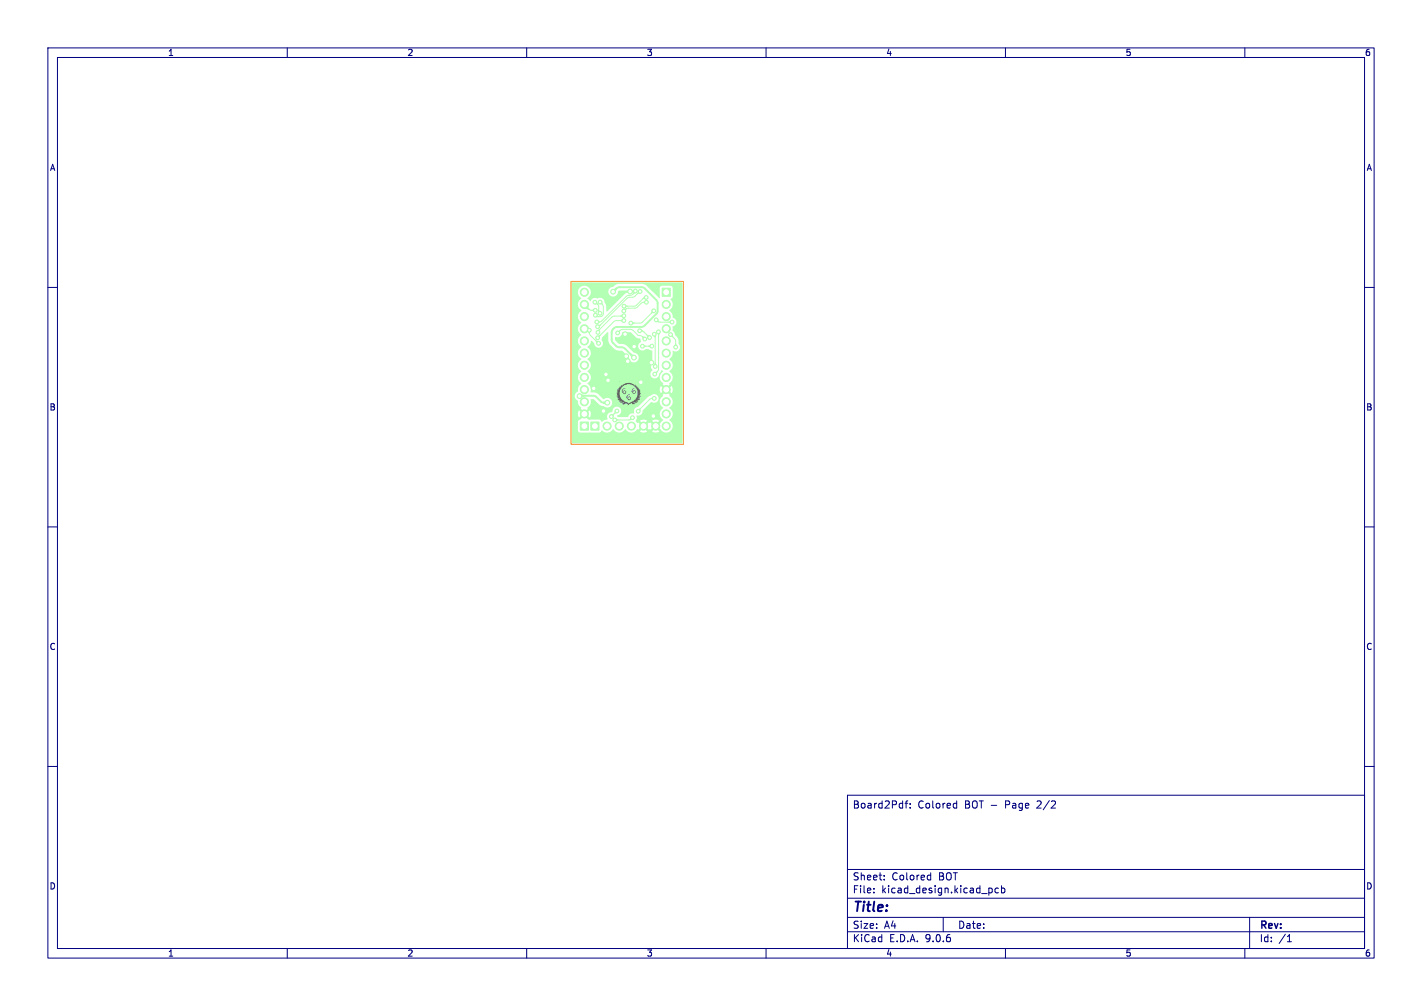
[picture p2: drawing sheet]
<svg xmlns="http://www.w3.org/2000/svg" width="297mm" height="210mm" viewBox="0 0 297 210" stroke-linecap="round" stroke-linejoin="round" font-family="sans-serif">
<g fill="#b3ffb3" stroke="#b3ffb3" stroke-width=".21">
<path d="M123.4 88.1h1.7v1.7h-1.7z"/>
<path d="M121.2 88.1h1.7v1.7h-1.7z"/>
<path d="M138.3 60.2h1.7v1.7h-1.7z"/>
<circle cx="126.8" cy="88.9" r=".85"/>
<circle cx="129.3" cy="88.9" r=".85"/>
<circle cx="131.9" cy="88.9" r=".85"/>
<circle cx="134.4" cy="88.9" r=".85"/>
<circle cx="137" cy="88.9" r=".85"/>
<circle cx="122.1" cy="86.4" r=".85"/>
<circle cx="122.1" cy="83.9" r=".85"/>
<circle cx="122.1" cy="81.3" r=".85"/>
<circle cx="122.1" cy="78.8" r=".85"/>
<circle cx="122.1" cy="76.2" r=".85"/>
<circle cx="122.1" cy="73.7" r=".85"/>
<circle cx="122.1" cy="71.2" r=".85"/>
<circle cx="122.1" cy="68.6" r=".85"/>
<circle cx="122.1" cy="66.1" r=".85"/>
<circle cx="122.1" cy="63.5" r=".85"/>
<circle cx="122.1" cy="61" r=".85"/>
<circle cx="139.2" cy="63.5" r=".85"/>
<circle cx="139.2" cy="66.1" r=".85"/>
<circle cx="139.2" cy="68.6" r=".85"/>
<circle cx="139.2" cy="71.2" r=".85"/>
<circle cx="139.2" cy="73.7" r=".85"/>
<circle cx="139.2" cy="76.2" r=".85"/>
<circle cx="139.2" cy="78.8" r=".85"/>
<circle cx="139.2" cy="81.3" r=".85"/>
<circle cx="139.2" cy="83.9" r=".85"/>
<circle cx="139.2" cy="86.4" r=".85"/>
<circle cx="139.2" cy="88.9" r=".85"/>
<circle cx="126.6" cy="78.2" r=".5"/>
<circle cx="131.1" cy="75.4" r=".5"/>
<circle cx="131.6" cy="60.8" r=".5"/>
<circle cx="124" cy="81.1" r=".5"/>
<circle cx="127" cy="79.4" r=".5"/>
<circle cx="136" cy="75.7" r=".5"/>
<circle cx="133.9" cy="79.8" r=".5"/>
<circle cx="132.5" cy="72.4" r=".5"/>
<circle cx="126.1" cy="85.8" r=".5"/>
<circle cx="130.6" cy="69.8" r=".5"/>
<circle cx="130.8" cy="74.4" r=".5"/>
<circle cx="136.5" cy="86.9" r=".5"/>
<circle cx="132.4" cy="74.6" r=".5"/>
<circle cx="128.1" cy="60.9" r=".5"/>
<circle cx="126.9" cy="84.1" r=".5"/>
<circle cx="121" cy="82.7" r=".5"/>
<circle cx="140.1" cy="69.9" r=".4"/>
<circle cx="141.1" cy="72.5" r=".4"/>
<circle cx="135" cy="62.1" r=".4"/>
<circle cx="130.3" cy="63.9" r=".4"/>
<circle cx="136.9" cy="76.5" r=".4"/>
<circle cx="136.7" cy="69.8" r=".4"/>
<circle cx="135.7" cy="70.5" r=".4"/>
<circle cx="133.6" cy="69.1" r=".4"/>
<circle cx="133.3" cy="85.8" r=".4"/>
<circle cx="132.1" cy="87.2" r=".4"/>
<circle cx="137.5" cy="69.3" r=".4"/>
<circle cx="128.4" cy="87.7" r=".4"/>
<circle cx="136.7" cy="83.2" r=".4"/>
<circle cx="136.8" cy="78.1" r=".4"/>
<circle cx="128.9" cy="85.8" r=".4"/>
<circle cx="140.4" cy="67.2" r=".4"/>
<circle cx="137.1" cy="66.8" r=".4"/>
<circle cx="127.7" cy="87" r=".4"/>
<circle cx="134.7" cy="70.8" r=".4"/>
<circle cx="129" cy="69.5" r=".4"/>
<circle cx="135" cy="63.1" r=".4"/>
<circle cx="130.3" cy="64.9" r=".4"/>
<circle cx="131.8" cy="67.4" r=".4"/>
<circle cx="136.6" cy="64.9" r=".4"/>
<circle cx="134.2" cy="72.3" r=".4"/>
<circle cx="136.1" cy="72.3" r=".4"/>
<circle cx="124.3" cy="64.8" r=".4"/>
<circle cx="130.3" cy="66.9" r=".4"/>
<circle cx="124.8" cy="70.5" r=".4"/>
<circle cx="132.7" cy="60.7" r=".4"/>
<circle cx="124.6" cy="67.2" r=".4"/>
<circle cx="124.9" cy="69.4" r=".4"/>
<circle cx="130.3" cy="65.9" r=".4"/>
<circle cx="133.7" cy="60.9" r=".4"/>
<circle cx="124.8" cy="68.2" r=".4"/>
<circle cx="125.3" cy="65.4" r=".4"/>
<circle cx="124.3" cy="63.1" r=".4"/>
<circle cx="123.1" cy="68.9" r=".4"/>
<circle cx="125" cy="71.7" r=".4"/>
<circle cx="124.4" cy="65.8" r=".4"/>
<circle cx="125.3" cy="63.1" r=".4"/>
</g>
<path d="M128.1 60.9l.7-.7 .4-.2h5l.5 .2 2.4 2.4 .2 .5-.1 2.2-2.8 2.8-.5 .2h-5.2l-.4 .2-.5 .5v2l.2 .5 .9 .9 1.5 .3 2 2M121 82.7l3.2-.1 1.5 1.4 1.2 .1" fill="none" stroke="#b3ffb3" stroke-width=".4"/>
<g fill="none" stroke="#b3ffb3" stroke-width=".21">
<path d="M122.1 63.6l1.1 1.1 1.1 .1M123.1 68.9l.1 1 1.6 1.6M124.3 63.1l.7 .6 .1 1.3 .2 .4M124.8 71.5h.1M124.9 71.5l.1 .2M125.3 65.4h.1M125.3 63.1l.7 .8v1.8l-.6 .4h-.6l-.4-.3M129 69.5l.9-.7h2l1.3 1.2 .8 .2 .7 .6M130.3 64.9h.1M130.3 66.9h-1.6l-.4 .2-3.5 3.4M130.3 65.9l-2 .1-.4 .1-3 3v.3M132.7 60.7l-.7 .8-1.1 .3-5.2 5.2-1.1 .2"/>
<path d="M133.1 64.1l-.5 .2-1.6 .1-.7 .5M133.6 69.1l.8 .1 1.3 1.3M133.7 60.9h-.3v.1l-1 1-1.4 .2-6.1 6.1-.1-.1M134.2 72.3h1.9M135 62.1l-.6 .2-1.7 1.6h-2.4M135 63.1l-.9 .1-1 .9M136.1 72.3h.1M136.6 64.9l-2.5 2.4-2.3 .2M136.7 69.8l.1 .2v6.5M136.8 76.5h.1M137.1 66.8l.7 .4 2.6 .1M137.5 69.3h.1"/>
<path d="M137.6 69.3v7.7l-.2 .4-.6 .7M140.1 69.9l1 1.1v1.5M140.4 67.2v.1M128.9 85.8l-1.2 1.2M132.1 87.2l-.7 .5h-3M136.7 83.2l-1 .2-2.4 2.5"/>
</g>
<g fill="#b3ffb3">
<path d="M131.8 67.1l.7 .3v.2l-.7 .2z"/>
<path d="M136.2 64.7l.6 .5-.7 .3-.2-.1z"/>
<path d="M137.1 66.8l.3-.2 .3 .5v.2l-.7-.1z"/>
<path d="M133.8 68.7l.6 .4-.1 .2-.6 .1-.1-.4z"/>
<path d="M124.9 66.9l.4 .2 .1 .2-.5 .2-.3-.3z"/>
<path d="M135.9 83.1l.5-.3 .3 .4-.1 .4-.6-.3z"/>
<path d="M124.4 65.8l.3-.2 .4 .6h-.8z"/>
<path d="M124.3 63.1l.3-.2 .3 .6-.1 .2-.6-.2z"/>
<path d="M124.7 69.1l.5-.4 .2 .1-.1 .7-.4-.1z"/>
<path d="M134.4 63l.4-.2 .2 .3-.2 .3-.4-.2z"/>
<path d="M129.5 66.8l.7-.3v.8l-.7-.3z"/>
<path d="M125.3 63.1l.4-.1 .2 .5-.1 .1-.5-.1z"/>
<path d="M130.4 63.5l.7 .3v.2l-.7 .3z"/>
<path d="M134.3 71.9l.7 .3v.2l-.7 .3z"/>
<path d="M127.5 86.6l.7-.3 .1 .2-.3 .7z"/>
<path d="M127.8 60.5l.8-.4 .2 .3-.3 .8z"/>
<path d="M136.3 70l.4-.2h.3l-.1 .7h-.2z"/>
<path d="M136.5 77.8l.7-.3 .2 .1-.3 .7z"/>
<path d="M131.8 87l.3 .2 .1 .4-.7 .2z"/>
<path d="M124.4 71.2l.1-.1 .6 .2-.1 .4-.3 .2z"/>
<path d="M123.4 71.2h.2l.5 .4a.94 .94 0 0 0 1.3 .9 .94 .94 0 0 0 .2-1.6l.2-.5 1.2-1.1 .1 1.9 .5 .9a2.21 2.21 0 0 0 1.7 1.1l.7 .1 1.4 1.3a1.02 1.02 0 0 0 1 1.1 1.02 1.02 0 0 0 1-1.1 1.02 1.02 0 0 0-1-1l-1.4-1.4a2.01 2.01 0 0 0-1.6-.4l-.9-.8 .1-.7a1.05 1.05 0 0 0 1.4-.9h1.8l1.1 1.1 .8 .2 .2 .7a.93 .93 0 0 0-.5 1.4 .93 .93 0 0 0 1.5 .1h.6l.7 .3v2.6a1.07 1.07 0 0 0 .1 1.5 .94 .94 0 0 0 .1 1.6 .94 .94 0 0 0 1.3-.9l.5-.7 .3 .3a1.43 1.43 0 0 0 0 2.5l-.1 .1 .6 .6-.3 .4-.7-.6a1.34 1.34 0 0 0 0 1.5l.7-.6 .3 .3-.6 .6 .1 .3a1.43 1.43 0 0 0 0 2.4 1.48 1.48 0 0 0 0 2.6l-1.1 1.1-.3-.3 .6-.7a1.33 1.33 0 0 0-1.5 0l.6 .7-.3 .3-.7-.6-.1 .1-.2-.1-.6 .6-.4-.3 .7-.7a1.33 1.33 0 0 0-1.5 0l.6 .7-.4 .3-.6-.6h-.3a.44 .44 0 0 1 0-.7l-.1-.7h.3a.91 .91 0 0 0 1-1l1.8-1.9a.93 .93 0 0 0 1.5-.4 .93 .93 0 0 0-.9-1.2l-1.3 .6-2.1 2a1.1 1.1 0 0 0-.8 1.4 1.18 1.18 0 0 0-1.3 .8h-2l-.2-.4a.93 .93 0 0 0 .9-.9 .93 .93 0 0 0-1-.9 .93 .93 0 0 0-.9 1l-.1 .1a.97 .97 0 0 0-.9 1.5l-1.2 .6-.5-.5h-2.3l-.7-.7 .3-.4 .7 .7a1.33 1.33 0 0 0 0-1.6l-.7 .7-.3-.4 .6-.6v-.3a1.7 1.7 0 0 0 .6-1.7l.6 .1 1.2 1.1 .8 .3a1.07 1.07 0 0 0 1.4 .1 1.07 1.07 0 0 0 .3-1.3 1.3 1.3 0 0 0-1.7-.3l-1.4-1.2-1.2-.2a1.82 1.82 0 0 0-.7-1.9 1.43 1.43 0 0 0 0-2.5 1.48 1.48 0 0 0 0-2.5 1.48 1.48 0 0 0 0-2.6l.5-.5z"/>
<path d="M119.5 59h23l.1 13.4h-.6l-.3-.7v-.9l-.7-.9-.1-.3a1.3 1.3 0 0 1-.4-1.4 .98 .98 0 0 0 .8-.9 .98 .98 0 0 0-.8-1 1.89 1.89 0 0 0-.7-1.5 1.5 1.5 0 0 0 .3-2.4l.4-.5v-1.8l-.4-.4h-1.8l-.4 .1-.1 .3v2.1l-2.7-2.5-.8-.4-5-.1-.6 .2-.5 .4a1.08 1.08 0 0 0-1.1 .9 1.08 1.08 0 0 0 .7 1.2 1.05 1.05 0 0 0 1.3-1l.3-.2 2.3-.1a.21 .21 0 0 1 .1 .3 .21 .21 0 0 1-.2 .2h-.7l-.5 .3-3.6 3.6-.2-.1v-1.1l-.3-.7a1.02 1.02 0 0 0-1.6-.8 1.17 1.17 0 0 0-1.5 .6l-.5-.7a1.38 1.38 0 0 0 .3-2.1 1.38 1.38 0 0 0-2.1 .1 1.38 1.38 0 0 0 .5 2.1 1.48 1.48 0 0 0 0 2.5 1.48 1.48 0 0 0 0 2.6 1.48 1.48 0 0 0 0 2.5 1.48 1.48 0 0 0 0 2.5 1.48 1.48 0 0 0 0 2.6 1.48 1.48 0 0 0 0 2.5 1.48 1.48 0 0 0 0 2.6l-.1 .1a1.73 1.73 0 0 0-.6 1.6 1.09 1.09 0 0 0-.6 1 1.09 1.09 0 0 0 .6 .9 2.09 2.09 0 0 0 .7 1.5l-.1 .1 .6 .6-.3 .4-.7-.7a1.33 1.33 0 0 0 0 1.6l.7-.7 .3 .4-1.2 1.1v1.9l.3 .3 4.2 .1 .5-.5a1.52 1.52 0 0 0 2.4-.2 1.48 1.48 0 0 0 2.5 0 1.48 1.48 0 0 0 2.5 0l.2 .1 .6-.6 .4 .3-.6 .7a1.34 1.34 0 0 0 1.5 0l-.7-.7 .4-.3 .6 .6 .2-.1 .1 .1 .7-.6 .3 .3-.6 .7a1.33 1.33 0 0 0 1.5 0l-.6-.7 .3-.3 .6 .5a1.38 1.38 0 0 0 2.2 .2 1.38 1.38 0 0 0-.4-2.1 1.48 1.48 0 0 0 0-2.6 1.48 1.48 0 0 0 0-2.5l.1-.2-.6-.6 .3-.3 .7 .5a1.34 1.34 0 0 0 0-1.4l-.7 .6-.3-.4 .6-.6-.1-.2a1.43 1.43 0 0 0 0-2.5 1.48 1.48 0 0 0 0-2.5 1.77 1.77 0 0 0 .7-1.8 .97 .97 0 0 0 1.5-.8h.6l-.1 20.1h-23z"/>
<path d="M137.2 69.5l.3-.2 .4 .1-.2 .7h-.2z"/>
<path d="M124.7 67.8l.7-.1 .1 .2-.4 .5-.3-.2z"/>
<path d="M134.2 70.1l.7 .3-.2 .4-.4 .1-.2-.6z"/>
<path d="M131.8 73.8l.9 .4-.7 .7-.4-.8z"/>
<path d="M121.1 82.2l.9 .2v.4l-.9 .4z"/>
<path d="M133.1 85.5l.6-.3 .2 .1-.2 .6h-.4z"/>
<path d="M128.5 87.3l.7 .3v.2l-.7 .3z"/>
<path d="M135.4 72.2l.5-.3 .2 .4v.3l-.7-.2z"/>
<path d="M124.6 70.2l.7-.3 .2 .1-.3 .7z"/>
<path d="M129.5 65.9l.6-.3 .2 .3-.1 .4-.7-.2z"/>
<path d="M124.9 64.7h.2l.4 .4-.2 .3-.4-.1z"/>
<path d="M140.1 69.8l.3-.2 .3 .7-.2 .2-.7-.3z"/>
<path d="M128.9 69.1l.5-.2 .2 .2-.2 .5-.4-.1z"/>
<path d="M123.6 64.7l.5-.2 .2 .3-.2 .3-.5-.2z"/>
<path d="M130.2 64.5l.6-.2 .1 .2-.3 .6-.3-.2z"/>
<path d="M128.5 85.6l.6 .5-.7 .3-.2-.1z"/>
<path d="M126 83.9l.8-.3v1l-.8-.3z"/>
<path d="M136.7 75.7h.2l.3 .6-.3 .2-.4-.1z"/>
<path d="M135.2 69.8l.7 .3-.6 .6-.3-.7z"/>
<path d="M133.4 60.6l.3 .2 .1 .4-.6 .2-.2-.1z"/>
<path d="M134.6 61.9l.4 .2-.1 .4h-.6l-.1-.2z"/>
<path d="M139.6 67.2l.5-.3 .3 .3-.1 .4-.7-.2z"/>
<path d="M122.8 69.2l.3-.3 .3 .3-.2 .4-.2 .1z"/>
<path d="M132.3 60.7h.4l.2 .4-.6 .3-.1-.1z"/>
<path d="M141 71.7h.2l.3 .7h-.8z"/>
<path d="M122.1 63.5l.8-.1v.2a.76 .76 0 0 0 .4 1l-.1 .2-1.3-.4z"/>
</g>
<g fill="#fff" stroke="#fff" stroke-width=".21">
<circle cx="126.6" cy="78.1" r=".25"/>
<circle cx="131.1" cy="75.4" r=".25"/>
<circle cx="131.6" cy="60.9" r=".25"/>
<circle cx="124" cy="81.1" r=".25"/>
<circle cx="127" cy="79.4" r=".25"/>
<circle cx="136" cy="75.7" r=".25"/>
<circle cx="133.9" cy="79.8" r=".25"/>
<circle cx="132.5" cy="72.3" r=".25"/>
<circle cx="126.1" cy="85.8" r=".25"/>
<circle cx="130.6" cy="69.7" r=".25"/>
<circle cx="130.8" cy="74.4" r=".25"/>
<circle cx="136.5" cy="86.9" r=".25"/>
<circle cx="132.4" cy="74.6" r=".25"/>
<circle cx="128.1" cy="60.9" r=".25"/>
<circle cx="126.9" cy="84.1" r=".25"/>
<circle cx="121" cy="82.7" r=".25"/>
<circle cx="140.1" cy="69.8" r=".15"/>
<circle cx="141.1" cy="72.5" r=".15"/>
<circle cx="135" cy="62.1" r=".15"/>
<circle cx="130.3" cy="63.9" r=".15"/>
<circle cx="136.9" cy="76.5" r=".15"/>
<circle cx="136.7" cy="69.8" r=".15"/>
<circle cx="135.7" cy="70.5" r=".15"/>
<circle cx="133.6" cy="69.1" r=".15"/>
<circle cx="133.3" cy="85.9" r=".15"/>
<circle cx="132.1" cy="87.2" r=".15"/>
<circle cx="137.5" cy="69.3" r=".15"/>
<circle cx="128.4" cy="87.7" r=".15"/>
<circle cx="136.7" cy="83.2" r=".15"/>
<circle cx="136.8" cy="78.1" r=".15"/>
<circle cx="128.9" cy="85.8" r=".15"/>
<circle cx="140.4" cy="67.2" r=".15"/>
<circle cx="137.1" cy="66.8" r=".15"/>
<circle cx="127.7" cy="87" r=".15"/>
<circle cx="134.7" cy="70.8" r=".15"/>
<circle cx="129" cy="69.5" r=".15"/>
<circle cx="135" cy="63.1" r=".15"/>
<circle cx="130.3" cy="64.9" r=".15"/>
<circle cx="131.8" cy="67.5" r=".15"/>
<circle cx="136.6" cy="64.9" r=".15"/>
<circle cx="134.2" cy="72.3" r=".15"/>
<circle cx="136.1" cy="72.3" r=".15"/>
<circle cx="124.3" cy="64.8" r=".15"/>
<circle cx="130.3" cy="66.9" r=".15"/>
<circle cx="124.8" cy="70.5" r=".15"/>
<circle cx="132.7" cy="60.7" r=".15"/>
<circle cx="124.6" cy="67.2" r=".15"/>
<circle cx="124.9" cy="69.4" r=".15"/>
<circle cx="130.3" cy="65.9" r=".15"/>
<circle cx="133.7" cy="60.8" r=".15"/>
<circle cx="124.8" cy="68.2" r=".15"/>
<circle cx="125.3" cy="65.4" r=".15"/>
<circle cx="124.3" cy="63.1" r=".15"/>
<circle cx="123.1" cy="68.9" r=".15"/>
<circle cx="125" cy="71.7" r=".15"/>
<circle cx="124.4" cy="65.8" r=".15"/>
<circle cx="125.3" cy="63.1" r=".15"/>
<circle cx="124.3" cy="88.9" r=".5"/>
<circle cx="126.8" cy="88.9" r=".5"/>
<circle cx="129.3" cy="88.9" r=".5"/>
<circle cx="131.9" cy="88.9" r=".5"/>
<circle cx="134.4" cy="88.9" r=".5"/>
<circle cx="137" cy="88.9" r=".5"/>
<circle cx="122.1" cy="88.9" r=".5"/>
<circle cx="122.1" cy="86.4" r=".5"/>
<circle cx="122.1" cy="83.9" r=".5"/>
<circle cx="122.1" cy="81.3" r=".5"/>
<circle cx="122.1" cy="78.8" r=".5"/>
<circle cx="122.1" cy="76.2" r=".5"/>
<circle cx="122.1" cy="73.7" r=".5"/>
<circle cx="122.1" cy="71.2" r=".5"/>
<circle cx="122.1" cy="68.6" r=".5"/>
<circle cx="122.1" cy="66.1" r=".5"/>
<circle cx="122.1" cy="63.5" r=".5"/>
<circle cx="122.1" cy="61" r=".5"/>
<circle cx="139.2" cy="61" r=".5"/>
<circle cx="139.2" cy="63.5" r=".5"/>
<circle cx="139.2" cy="66.1" r=".5"/>
<circle cx="139.2" cy="68.6" r=".5"/>
<circle cx="139.2" cy="71.2" r=".5"/>
<circle cx="139.2" cy="73.7" r=".5"/>
<circle cx="139.2" cy="76.2" r=".5"/>
<circle cx="139.2" cy="78.8" r=".5"/>
<circle cx="139.2" cy="81.3" r=".5"/>
<circle cx="139.2" cy="83.9" r=".5"/>
<circle cx="139.2" cy="86.4" r=".5"/>
<circle cx="139.2" cy="88.9" r=".5"/>
</g>
<g fill="#626262">
<path d="M130.1 81.2l.5-.1a.47 .47 0 0 0-.6 .4 .47 .47 0 0 0 .6 .5l-.1-.4-.2 .1v.2l-.1-.3a.37 .37 0 0 1 .6 .2 .37 .37 0 0 1-.3 .5l-.6-.5z"/>
<path d="M131.1 82.5l.5-.1a.45 .45 0 0 0-.6 .4 .45 .45 0 0 0 .6 .5 .2 .2 0 0 0 0-.3 .2 .2 0 0 0-.3 0v.1a.28 .28 0 0 1 .2-.4 .28 .28 0 0 1 .3 .4 .46 .46 0 0 1-.6 .4 .46 .46 0 0 1-.4-.6z"/>
<path d="M132.1 81.2l.6-.1a.47 .47 0 0 0-.6 .5 .47 .47 0 0 0 .5 .4 .23 .23 0 0 0 .1-.3 .23 .23 0 0 0-.3-.1v.3l-.1-.3a.39 .39 0 0 1 .5 .3 .39 .39 0 0 1-.3 .4 .39 .39 0 0 1-.5-.3l-.1-.4z"/>
<path d="M129.5 80.7v.2l.5-.6v.2a1.77 1.77 0 0 1 2.5-.1l.2 .1-.1-.2 .2 .2h-.1l.3 .2h-.4h.4l.1 .2h-.2h.3l-.1-.3 .1 .2 .1 .1h-.5h.5h-.4l.5 .1-.5 .1h.5l-.4 .1h.4h-.3h.3h-.4h.4l.1 .2h-.3l.3 .1v-.4l.2 .5h-.5h.5h-.5l.5 .1h-.5h.5l-.1 .5 .2-.4v.4l-.6 .1-.1-.7-.4-.8a1.93 1.93 0 0 0-2.5-.3h-.4h.4l-.4 .1h.4h-.3h.3h-.4h.3l-.4 .2h.2l-.2 .1 .1 .1h-.4h.3h-.4h.4l-.2 .2h.1h-.3l.3 .1h-.4h.4l-.1 .2h-.5h.5l-.6 .1h.6l-.6 .1h.6l-.1 .8 .1 .2h-.4h.4l-.4 .1h.5h-.5l.5 .1h-.5h.5l-.5 .1h.6h-.6h.6l-.1 .1 .2 .1h-.6h.6h-.6h.6l.1 .1h-.2l.3 .2h-.8h.9l-.7 .1 .7-.1-.7 .1h.8h-.3l.4 .1h-.5h.5l.2 .1h-.3h.4h-.5l.8 .1h-1l1 .1h-1.3h1.3h-.2h.3l-.6 .1 .6-.1 .2 .1h-.3l.4 .1 1.4-.9 .5-1 .6-.1-.2 .3h-.4h.4v.1h-.4h.4l-.1 .2 .3-.3-.1 .4h-.2h.2l-.3 .1h.2l-.1 .1h-.5h.5l-.5 .1h.4l-.5 .2 .8-.2-.1 .2h-.8h.8l-.8 .1 .7-.1-.8 .2h.7h-.7h.5l-.7 .1h.5h-.5l.4 .1h-.5h.9l-1.1 .1h1.1h-.6h.5l-.3 .1-1.2 .1h.6h-.5l1 .2h-.4h.2l-.1 .1h-.3l-.3-.3-.8 .2h.6h-.5h.4l-.5 .3h-.1l.2-.2-.4-.3-.4 .1h.2l-.5 .2-.2-.1 .4-.3-1-.1 .6-.1-.7-.2-.2-.3 .4 .1-.6-.6v-.2l.3 .2-.3-1 .2 .4v-.8l.1-.3v.4z"/>
</g>
<g fill="none" stroke="#000080" stroke-width=".21">
<path d="M10 10h277v190h-277zM12 12h273v186h-273zM60 10v2M110 10v2M160 10v2M210 10v2M260 10v2M10 60h2M285 60h2M10 110h2M285 110h2M10 160h2"/>
<path d="M177 166h108v32h-108zM189 167.7h.6M189.6 167.2l-.4 .2v1.3M190.1 168.6v.1M190.1 167.8v.1M199.4 167.7l.4 .1M199.8 167.2v1.5M199.8 168.6l-.4 .1M285 160h2M60 198v2M110 198v2M160 198v2"/>
<path d="M177 194.5h108M177 191.5h108M177 187.5h108M177 181.5h108M182.5 186.3v.1M182.5 185.5v.1M184.7 183.6v.1M184.7 182.8v.1M194 182.7l.4 .1M194.4 182.2v1.5M194.4 183.6l-.4 .1M197 191.5v3"/>
<path d="M206.7 185.4h.3l.2 .3v.6l-.5 .1M208.5 185.5l-.4-.1-.3 .3 .2 .6h.5M209.2 185.5l.4-.1 .3 .3-.2 .6h-.5M209.2 184.9v1.5M210 198v2M260 198v2M261 191.5v6.5M268.9 196.6h.8M269 195.5l.3-.4v1.5"/>
</g>
<path d="M119.3 58.8h23.5v34h-23.5z" fill="none" stroke="#ff8000" stroke-width=".21"/>
<text font-size="2.8" fill="#000080" x="178" y="190.9">Title:</text>
<g font-size="2.1" fill="#000080">
<text x="178" y="169">Board2Pdf:</text>
<text x="191.7" y="169">Colored</text>
<text x="201.5" y="169">BOT -</text>
<text x="210.2" y="169">Page</text>
<text x="217" y="169">2/2</text>
<text x="178" y="184">Sheet:</text>
<text x="186.2" y="184">Colored</text>
<text x="196.1" y="184">BOT</text>
<text x="178" y="186.7">File:</text>
<text x="184.1" y="186.7">kicad_design.kicad_pcb</text>
<text x="178" y="196.9">KiCad</text>
<text x="178" y="194.1">Size:</text>
<text x="184.7" y="194.1">A4</text>
<text x="185.7" y="196.9">E.D.A.</text>
<text x="193.3" y="196.9">9.0.6</text>
<text x="200" y="194.1">Date:</text>
<text x="263" y="194.3">Rev:</text>
<text x="263" y="196.9">Id:</text>
<text x="267.1" y="196.9">/1</text>
</g>
<g font-size="1.8" fill="#000080">
<text x="35" y="11.9">1</text>
<text x="85" y="11.9">2</text>
<text x="135" y="11.9">3</text>
<text x="185" y="11.9">4</text>
<text x="235" y="11.9">5</text>
<text x="285" y="11.9">6</text>
<text x="10.3" y="35.9">A</text>
<text x="285.4" y="35.9">A</text>
<text x="10.3" y="85.9">B</text>
<text x="285.3" y="85.9">B</text>
<text x="10.3" y="135.9">C</text>
<text x="285.3" y="135.9">C</text>
<text x="10.3" y="185.9">D</text>
<text x="285.3" y="185.9">D</text>
<text x="35" y="199.9">1</text>
<text x="85" y="199.9">2</text>
<text x="135" y="199.9">3</text>
<text x="185" y="199.9">4</text>
<text x="235" y="199.9">5</text>
<text x="285" y="199.9">6</text>
</g>
</svg>
